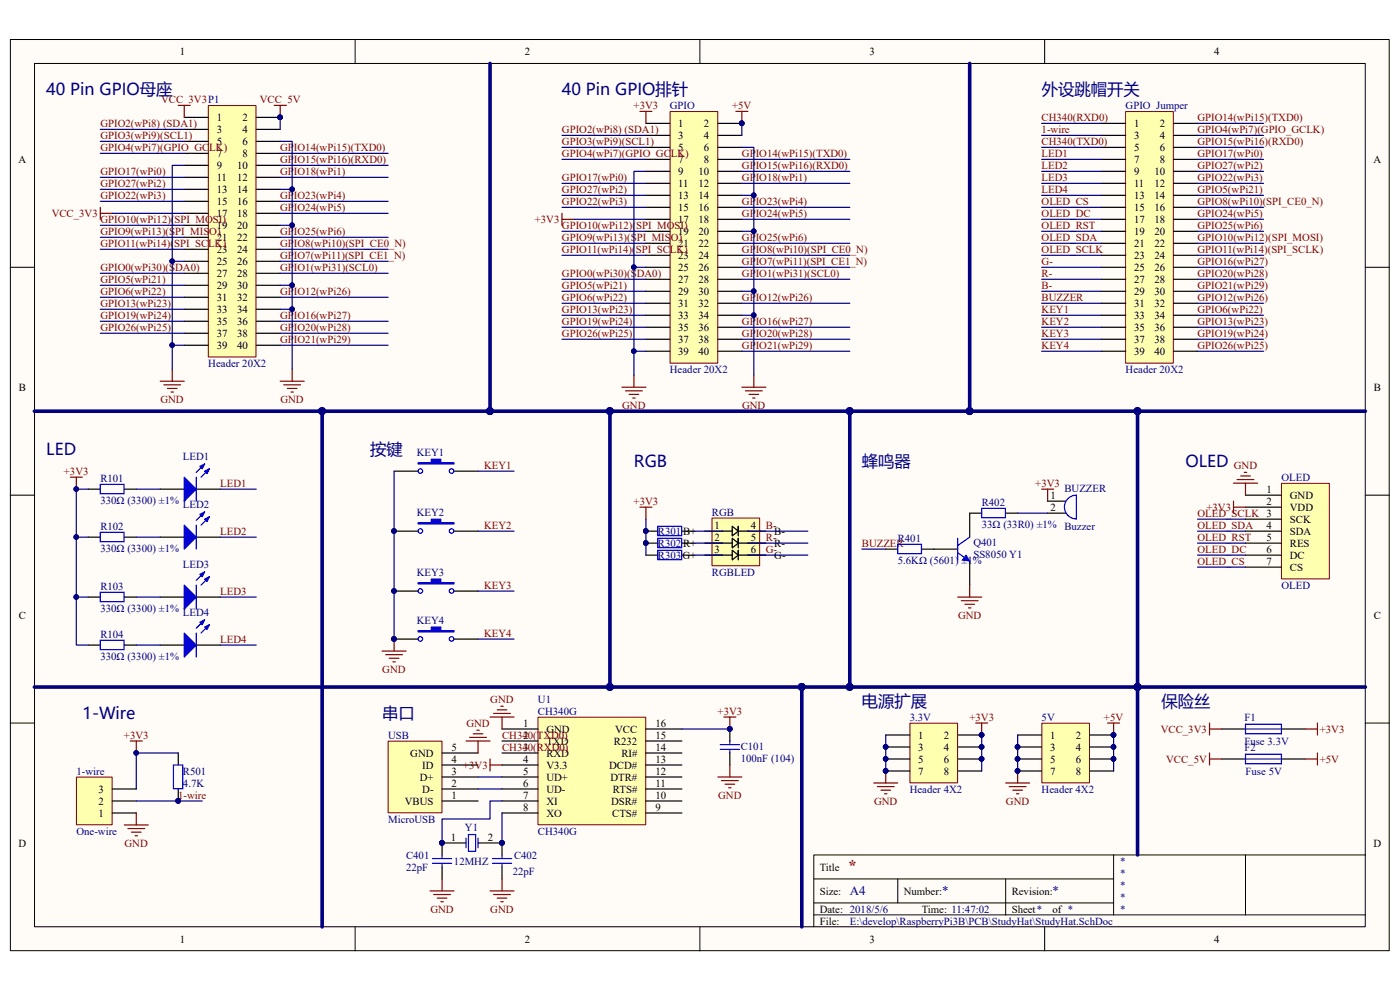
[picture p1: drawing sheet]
<svg xmlns="http://www.w3.org/2000/svg" width="297mm" height="210mm" viewBox="0 0 297 210" stroke-linecap="round" stroke-linejoin="round" font-family="sans-serif">
<path d="M2.2 8.4h292.5v193.3h-292.5z" fill="#fffcf8"/>
<path d="M2.2 8.4h292.5v193.3h-292.5z" fill="none" stroke="#000" stroke-width=".21"/>
<path d="M7.4 13.5h282.2v183.1h-282.2z" fill="#fffcf8"/>
<g fill="none" stroke="#000" stroke-width=".21">
<path d="M7.3 13.5h282.3v183.1h-282.3zM75.3 8.4v5.1M148.5 8.4v5.1M221.6 8.4v5.1M2.2 56.7h5.1M289.7 56.7h5.1M2.2 105h5.1M289.7 105h5.1M2.2 153.4h5.1M289.7 153.4h5.1M75.3 196.6v5.1M148.5 196.6v5.1"/>
<path d="M172.6 186.5h63.6M172.6 194.1h117.1M172.6 191.5h63.6M190.5 186.5v5M213.4 186.5v7.6M221.6 196.6v5.1M236.2 181.4v12.7M264.2 181.4h-91.6v15.2M289.7 181.4h-25.5v12.7"/>
</g>
<path d="M44.2 22.4h10.1v53.3h-10.1z" fill="#ffffb0"/>
<path d="M44.2 22.4h10.1v53.3h-10.1z" fill="none" stroke="#800000" stroke-width=".21"/>
<g fill="none" stroke="#000" stroke-width=".25">
<path d="M39.1 24.9h5.1M39.1 27.4h5.1M39.1 30h5.1M39.1 32.5h5.1M39.1 35.1h5.1M39.1 37.6h5.1M54.4 24.9h5M54.4 27.4h5M54.4 30h5M54.4 32.5h5M54.4 35.1h5M54.4 37.6h5"/>
<path d="M39.1 40.2h5.1M39.1 42.7h5.1M39.1 45.3h5.1M39.1 47.8h5.1M39.1 50.3h5.1M39.1 52.9h5.1M39.1 55.4h5.1M39.1 58h5.1M54.4 40.2h5M54.4 42.7h5M54.4 45.3h5M54.4 47.8h5"/>
<path d="M54.4 50.3h5M54.4 52.9h5M54.4 55.4h5M54.4 58h5M39.1 60.5h5.1M39.1 63.1h5.1M39.1 65.6h5.1M39.1 68.2h5.1M39.1 70.7h5.1M39.1 73.2h5.1M54.4 60.5h5M54.4 63.1h5"/>
<path d="M54.4 65.6h5M54.4 68.2h5M54.4 70.7h5M54.4 73.2h5M83.6 100h5.1M96.3 100h5.1M18.7 103.8h2.6M18.7 113.9h2.6M26.4 103.8h2.5M26.4 113.9h2.5M18.7 126.7h2.6M18.7 136.8h2.6"/>
<path d="M26.4 126.7h2.5M26.4 136.8h2.5"/>
</g>
<g fill="#000080" stroke="#000080" stroke-width=".21">
<circle cx="59.4" cy="24.9" r=".48"/>
<circle cx="16.2" cy="103.7" r=".48"/>
</g>
<path d="M37.8 22.4h2.6M39.1 22.4v2.5M58.2 22.4h2.5M59.4 22.4v2.5M62 78.3v2.6M59.4 80.9h5.1M60.2 81.6h3.6M61 82.4h2M61.7 83.2h.5M14.9 101.2h2.6M16.2 101.2v2.6" fill="none" stroke="#800000" stroke-width=".25"/>
<path d="M21.3 102.8h5v1.9h-5zM21.3 112.9h5v2h-5zM21.3 125.7h5v1.9h-5zM21.3 135.8h5v2h-5z" fill="none" stroke="#00f" stroke-width=".25"/>
<path d="M88.7 98.2h2.8v-.8h2v.8h2.8v.2h-7.6z" fill-rule="evenodd" fill="#00f"/>
<g fill="none" stroke="#00f" stroke-width=".25">
<path d="M88.7 98.2h2.8v-.8h2v.8h2.8v.2h-7.6z"/>
<circle cx="89.2" cy="99.9" r=".48"/>
<circle cx="95.8" cy="99.9" r=".48"/>
</g>
<path d="M83.6 112.7h5.1M96.3 112.7h5.1" fill="none" stroke="#000" stroke-width=".25"/>
<circle cx="83.6" cy="112.6" r=".48" fill="#000080" stroke="#000080" stroke-width=".21"/>
<path d="M88.7 110.9h2.8v-.8h2v.8h2.8v.2h-7.6z" fill-rule="evenodd" fill="#00f"/>
<g fill="none" stroke="#00f" stroke-width=".25">
<path d="M88.7 110.9h2.8v-.8h2v.8h2.8v.2h-7.6z"/>
<circle cx="89.2" cy="112.6" r=".48"/>
<circle cx="95.8" cy="112.6" r=".48"/>
</g>
<g fill="#000080" stroke="#000080" stroke-width=".21">
<circle cx="83.6" cy="112.6" r=".48"/>
<circle cx="83.6" cy="125.4" r=".48"/>
</g>
<path d="M83.6 125.4h5.1M96.3 125.4h5.1" fill="none" stroke="#000" stroke-width=".25"/>
<path d="M88.7 123.6h2.8v-.8h2v.8h2.8v.3h-7.6z" fill-rule="evenodd" fill="#00f"/>
<g fill="none" stroke="#00f" stroke-width=".25">
<path d="M88.7 123.6h2.8v-.8h2v.8h2.8v.3h-7.6z"/>
<circle cx="89.2" cy="125.4" r=".48"/>
<circle cx="95.8" cy="125.4" r=".48"/>
</g>
<g fill="#000080" stroke="#000080" stroke-width=".21">
<circle cx="83.6" cy="125.4" r=".48"/>
<circle cx="83.6" cy="135.5" r=".48"/>
</g>
<path d="M83.6 135.6h5.1M96.3 135.6h5.1" fill="none" stroke="#000" stroke-width=".25"/>
<path d="M88.7 133.8h2.8v-.8h2v.8h2.8v.2h-7.6z" fill-rule="evenodd" fill="#00f"/>
<g fill="none" stroke="#00f" stroke-width=".25">
<path d="M88.7 133.8h2.8v-.8h2v.8h2.8v.2h-7.6z"/>
<circle cx="89.2" cy="135.5" r=".48"/>
<circle cx="95.8" cy="135.5" r=".48"/>
</g>
<circle cx="83.6" cy="135.5" r=".48" fill="#000080" stroke="#000080" stroke-width=".21"/>
<path d="M261.7 102.5h5.1M262.5 101.7h3.5M263.2 101h2.1M264 100.2h.5M264.2 102.5v2.5M81.1 138.1h5.1M81.8 138.9h3.6M82.6 139.6h2M83.6 135.6v2.5M83.4 140.4h.5" fill="none" stroke="#800000" stroke-width=".25"/>
<path d="M271.9 102.6h10.1v20.2h-10.1z" fill="#ffffb0"/>
<path d="M271.9 102.5h10.1v20.3h-10.1z" fill="none" stroke="#800000" stroke-width=".21"/>
<g fill="none" stroke="#000" stroke-width=".25">
<path d="M137 112.7h2.6M137 115.2h2.6M137 117.8h2.6M144.7 112.7h2.5M144.7 115.2h2.5M144.7 117.8h2.5M264.2 105h7.7M264.2 107.6h7.7M264.2 110.1h7.7M264.2 112.7h7.7M264.2 115.2h7.7M264.2 117.8h7.7"/>
<path d="M264.2 120.3h7.7"/>
</g>
<path d="M261.7 106.3v2.6M261.7 107.6h2.5" fill="none" stroke="#800000" stroke-width=".25"/>
<g fill="#000080" stroke="#000080" stroke-width=".21">
<circle cx="137" cy="112.6" r=".48"/>
<circle cx="137" cy="115.2" r=".48"/>
</g>
<path d="M139.6 111.7h5v1.9h-5zM139.6 114.2h5v2h-5zM139.6 116.7h5v2h-5z" fill="none" stroke="#00f" stroke-width=".25"/>
<path d="M151.1 109.9h10.1v10.1h-10.1z" fill="#ffffb0"/>
<path d="M151 109.9h10.2v10.1h-10.2z" fill="none" stroke="#800000" stroke-width=".21"/>
<g fill="none" stroke="#000" stroke-width=".25">
<path d="M149.5 112.7h5.9v-1l1.2 1M149.5 115.2h5.9v-1l1.2 1M149.5 117.8h5.9v-1.1l1.2 1.1M155.4 112.7v1l1.2-1M155.4 115.2v1l1.2-1M155.4 117.8v1l1.2-1M156.6 112.7v-1v2M156.6 115.2v-1v2M156.6 117.8v-1.1v2.1M156.6 112.7h5.9M156.6 115.2h5.9M156.6 117.8h5.9"/>
<path d="M198.1 116.5h5.1M205.7 108.9v5M205.7 119v5.1"/>
</g>
<path d="M135.8 107.6h2.5M137 107.6v2.5" fill="none" stroke="#800000" stroke-width=".25"/>
<path d="M203.2 117.3l2.5 1.7M203.2 114.2v4.6M205.7 113.9l-2.5 1.8" fill="none" stroke="#00f" stroke-width=".25"/>
<path d="M205 117.8l.7 1.2-1.5-.2z" fill="#00f"/>
<path d="M205 117.8l.7 1.2-1.5-.2z" fill="none" stroke="#00f" stroke-width=".21"/>
<path d="M221 103.8h2.5M222.3 103.8v2.5M203.2 126.7h5.1M203.9 127.4h3.6M204.7 128.2h2M205.5 129h.5M205.7 124.1v2.6" fill="none" stroke="#800000" stroke-width=".25"/>
<path d="M114.2 152.2h22.8v22.8h-22.8z" fill="#ffffb0"/>
<path d="M114.1 152.1h22.9v22.9h-22.9z" fill="none" stroke="#800000" stroke-width=".21"/>
<g fill="none" stroke="#000" stroke-width=".25">
<path d="M106.5 154.7h7.6M106.5 157.2h7.6M106.5 159.7h7.6M137 154.7h7.7M137 157.2h7.7M137 159.7h7.7M106.5 162.3h7.6M106.5 164.8h7.6M106.5 167.4h7.6M106.5 169.9h7.6M106.5 172.5h7.6M137 162.3h7.7"/>
<path d="M137 164.8h7.7M137 167.4h7.7M137 169.9h7.7M137 172.5h7.7"/>
</g>
<path d="M82.4 157.3h11.4v15.1h-11.4z" fill="#ffffb0"/>
<path d="M82.3 157.2h11.5v15.2h-11.5z" fill="none" stroke="#800000" stroke-width=".21"/>
<path d="M93.8 159.7h7.6M259.1 154.7h5.1M271.9 154.7h5.1M93.8 162.3h7.6M93.8 164.8h7.6M93.8 167.4h7.6M93.8 169.9h7.6M98.9 178.8h-5.1v2.6M101.4 178.8h5.1v2.6M93.8 183.9v2.6M106.5 183.9v2.6" fill="none" stroke="#000" stroke-width=".25"/>
<g fill="none" stroke="#800000" stroke-width=".25">
<path d="M36.5 78.3v2.6M34 80.9h5.1M34.8 81.6h3.5M35.5 82.4h2.1M36.3 83.2h.5M98.9 157.2h5.1M99.6 156.4h3.6M100.4 155.7h2M101.2 154.9h.5M101.4 157.2v2.5M104 152.1h5M104.7 151.3h3.6"/>
<path d="M105.5 150.6h2M106.3 149.8h.5M106.5 152.1v2.6M153.6 152.1h2.5M154.8 152.1v2.6M207 153.4h2.5M208.3 153.4v2.5M235 153.4h2.5M236.2 153.4v2.5M185.4 166.1h5.1M186.1 166.9h3.6M186.9 167.6h2"/>
<path d="M187.7 168.4h.5M187.9 163.6v2.5M213.4 166.1h5M214.1 166.9h3.6M214.9 167.6h2M215.6 168.4h.6M215.9 163.6v2.5M91.2 189h5.1M92 189.8h3.6M92.8 190.5h2M93.5 191.3h.5M93.8 186.5v2.5"/>
<path d="M104 189h5M104.7 189.8h3.6M105.5 190.5h2M106.3 191.3h.5M106.5 186.5v2.5"/>
</g>
<g fill="#000080" stroke="#000080" stroke-width=".21">
<circle cx="154.8" cy="154.6" r=".48"/>
<circle cx="93.8" cy="178.8" r=".48"/>
<circle cx="106.5" cy="178.8" r=".48"/>
<circle cx="187.9" cy="163.5" r=".48"/>
<circle cx="215.9" cy="163.5" r=".48"/>
<circle cx="208.2" cy="155.9" r=".48"/>
<circle cx="236.2" cy="155.9" r=".48"/>
</g>
<g fill="none" stroke="#00f" stroke-width=".25">
<path d="M264.2 153.6h7.7v2.1h-7.7zM264.2 154.7h7.7M98.9 177.8v2M99.4 177h1.5v3.6h-1.5zM101.4 177.8v2M91.7 182.1h4.1M91.7 183.1h4.1M93.8 181.4v.7M93.8 183.1v.8M104.5 182.1h4M104.5 183.1h4M106.5 181.4v.7"/>
<path d="M106.5 183.1v.8"/>
</g>
<path d="M142.2 23.7h10.1v53.3h-10.1z" fill="#ffffb0"/>
<path d="M142.2 23.7h10.1v53.3h-10.1z" fill="none" stroke="#800000" stroke-width=".21"/>
<g fill="none" stroke="#000" stroke-width=".25">
<path d="M137 26.2h5.1M137 28.7h5.1M137 31.3h5.1M137 33.8h5.1M137 36.4h5.1M137 38.9h5.1M152.3 26.2h5.1M152.3 28.7h5.1M152.3 31.3h5.1M152.3 33.8h5.1M152.3 36.4h5.1M152.3 38.9h5.1"/>
<path d="M137 41.4h5.1M137 44h5.1M137 46.5h5.1M137 49.1h5.1M137 51.6h5.1M137 54.2h5.1M137 56.7h5.1M137 59.2h5.1M152.3 41.4h5.1M152.3 44h5.1M152.3 46.5h5.1M152.3 49.1h5.1"/>
<path d="M152.3 51.6h5.1M152.3 54.2h5.1M152.3 56.7h5.1M152.3 59.2h5.1M137 61.8h5.1M137 64.3h5.1M137 66.9h5.1M137 69.4h5.1M137 72h5.1M137 74.5h5.1M152.3 61.8h5.1M152.3 64.3h5.1"/>
<path d="M152.3 66.9h5.1M152.3 69.4h5.1M152.3 72h5.1M152.3 74.5h5.1M259.1 161h5.1M271.9 161h5.1"/>
</g>
<circle cx="157.4" cy="26.1" r=".48" fill="#000080" stroke="#000080" stroke-width=".21"/>
<g fill="none" stroke="#800000" stroke-width=".25">
<path d="M135.8 23.6h2.5M137 23.6v2.6M156.1 23.6h2.6M157.4 23.6v2.6M21.3 44v2.5M21.3 45.3h2.5M119.2 45.3v2.5M119.2 46.5h2.6M134.5 79.6v2.5M159.9 79.6v2.5M131.9 82.1h5.1M132.7 82.9h3.6"/>
<path d="M133.5 83.7h2M134.2 84.4h.5M157.4 82.1h5.1M158.1 82.9h3.6M158.9 83.7h2M159.7 84.4h.5M256.6 153.4v2.5M256.6 159.7v2.6M256.6 154.7h2.5M277 154.7h2.5M279.5 153.4v2.5M279.5 159.7v2.6"/>
<path d="M256.6 161h2.5M277 161h2.5"/>
</g>
<path d="M264.2 160h7.7v2h-7.7zM264.2 161h7.7" fill="none" stroke="#00f" stroke-width=".25"/>
<path d="M16.3 164.9h7.5v10.1h-7.5z" fill="#ffffb0"/>
<path d="M16.2 164.8h7.6v10.2h-7.6z" fill="none" stroke="#800000" stroke-width=".21"/>
<path d="M34 103.8h5.1M41.6 103.8h5.1M23.8 172.5h5.1M23.8 169.9h5.1M23.8 167.4h5.1" fill="none" stroke="#000" stroke-width=".25"/>
<path d="M27.6 157.2h2.6M28.9 157.2v2.5M26.4 175h5.1M27.1 175.8h3.6M27.9 176.5h2M28.7 177.3h.5M28.9 172.5v2.5" fill="none" stroke="#800000" stroke-width=".25"/>
<circle cx="28.9" cy="159.7" r=".48" fill="#000080" stroke="#000080" stroke-width=".21"/>
<path d="M39.1 101.2l2.5 2.6-2.5 2.5z" fill="#00f"/>
<path d="M43.4 98.4l-1.8 1.8M44.4 99.4l-1.7 1.8M39.1 101.2l2.5 2.6-2.5 2.5z" fill="none" stroke="#00f" stroke-width=".25"/>
<path d="M43.4 100l1-.6-.5 1.1z" fill="#00f"/>
<path d="M43.4 100l1-.6-.5 1.1z" fill="none" stroke="#00f" stroke-width=".25"/>
<path d="M42.4 98.9l1-.5-.5 1z" fill="#00f"/>
<path d="M42.4 98.9l1-.5-.5 1zM41.6 101.2v5.1" fill="none" stroke="#00f" stroke-width=".25"/>
<path d="M34 113.9h5.1M41.6 113.9h5.1" fill="none" stroke="#000" stroke-width=".25"/>
<path d="M39.1 111.4l2.5 2.5-2.5 2.6z" fill="#00f"/>
<path d="M39.1 111.4l2.5 2.5-2.5 2.6zM43.4 108.6l-1.8 1.8M44.4 109.6l-1.7 1.8" fill="none" stroke="#00f" stroke-width=".25"/>
<path d="M43.4 110.1l1-.5-.5 1z" fill="#00f"/>
<path d="M43.4 110.1l1-.5-.5 1z" fill="none" stroke="#00f" stroke-width=".25"/>
<path d="M42.4 109.1l1-.5-.5 1z" fill="#00f"/>
<path d="M41.6 111.4v5.1M42.4 109.1l1-.5-.5 1z" fill="none" stroke="#00f" stroke-width=".25"/>
<path d="M34 126.7h5.1M41.6 126.7h5.1" fill="none" stroke="#000" stroke-width=".25"/>
<path d="M39.1 124.1l2.5 2.6-2.5 2.5z" fill="#00f"/>
<path d="M39.1 124.1l2.5 2.6-2.5 2.5zM43.4 121.3l-1.8 1.8M44.4 122.3l-1.7 1.8" fill="none" stroke="#00f" stroke-width=".25"/>
<path d="M43.4 122.9l1-.6-.5 1.1z" fill="#00f"/>
<path d="M43.4 122.9l1-.6-.5 1.1z" fill="none" stroke="#00f" stroke-width=".25"/>
<path d="M42.4 121.8l1-.5-.5 1z" fill="#00f"/>
<path d="M41.6 124.1v5.1M42.4 121.8l1-.5-.5 1z" fill="none" stroke="#00f" stroke-width=".25"/>
<path d="M34 136.8h5.1M41.6 136.8h5.1" fill="none" stroke="#000" stroke-width=".25"/>
<path d="M39.1 134.3l2.5 2.5-2.5 2.6z" fill="#00f"/>
<path d="M39.1 134.3l2.5 2.5-2.5 2.6zM43.4 131.5l-1.8 1.8M44.4 132.5l-1.7 1.8" fill="none" stroke="#00f" stroke-width=".25"/>
<path d="M43.4 133l1-.5-.5 1z" fill="#00f"/>
<path d="M43.4 133l1-.5-.5 1z" fill="none" stroke="#00f" stroke-width=".25"/>
<path d="M42.4 132l1-.5-.5 1z" fill="#00f"/>
<path d="M41.6 134.3v5.1M42.4 132l1-.5-.5 1z" fill="none" stroke="#00f" stroke-width=".25"/>
<path d="M193.1 153.5h10.1v12.6h-10.1z" fill="#ffffb0"/>
<path d="M193 153.4h10.2v12.7h-10.2z" fill="none" stroke="#800000" stroke-width=".21"/>
<path d="M187.9 155.9h5.1M187.9 158.5h5.1M203.2 155.9h5.1M203.2 158.5h5.1M187.9 161h5.1M187.9 163.6h5.1M203.2 161h5.1M203.2 163.6h5.1" fill="none" stroke="#000" stroke-width=".25"/>
<g fill="#000080" stroke="#000080" stroke-width=".21">
<circle cx="208.2" cy="155.9" r=".48"/>
<circle cx="187.9" cy="158.4" r=".48"/>
<circle cx="208.2" cy="158.4" r=".48"/>
<circle cx="187.9" cy="161" r=".48"/>
<circle cx="208.2" cy="161" r=".48"/>
<circle cx="187.9" cy="163.5" r=".48"/>
</g>
<path d="M221.1 153.5h10v12.6h-10z" fill="#ffffb0"/>
<path d="M221 153.4h10.1v12.7h-10.1z" fill="none" stroke="#800000" stroke-width=".21"/>
<path d="M222.3 106.3h3.8M222.3 108.9h3.8M215.9 155.9h5.1M215.9 158.5h5.1M231.2 155.9h5M231.2 158.5h5M215.9 161h5.1M215.9 163.6h5.1M231.2 161h5M231.2 163.6h5" fill="none" stroke="#000" stroke-width=".25"/>
<g fill="#000080" stroke="#000080" stroke-width=".21">
<circle cx="236.2" cy="155.9" r=".48"/>
<circle cx="215.9" cy="158.4" r=".48"/>
<circle cx="236.2" cy="158.4" r=".48"/>
<circle cx="215.9" cy="161" r=".48"/>
<circle cx="236.2" cy="161" r=".48"/>
<circle cx="215.9" cy="163.5" r=".48"/>
</g>
<path d="M228.3 105a2.52 2.52 0 0 0-2.5 2.6 2.52 2.52 0 0 0 2.5 2.5M228.4 105v5.1" fill="none" stroke="#00f" stroke-width=".25"/>
<path d="M238.8 23.7h10.1v53.3h-10.1z" fill="#ffffb0"/>
<path d="M238.8 23.7h10.1v53.3h-10.1z" fill="none" stroke="#800000" stroke-width=".21"/>
<g fill="none" stroke="#000" stroke-width=".25">
<path d="M233.7 26.2h5.1M233.7 28.7h5.1M233.7 31.3h5.1M233.7 33.8h5.1M233.7 36.4h5.1M233.7 38.9h5.1M249 26.2h5.1M249 28.7h5.1M249 31.3h5.1M249 33.8h5.1M249 36.4h5.1M249 38.9h5.1"/>
<path d="M233.7 41.4h5.1M233.7 44h5.1M233.7 46.5h5.1M233.7 49.1h5.1M233.7 51.6h5.1M233.7 54.2h5.1M233.7 56.7h5.1M233.7 59.2h5.1M249 41.4h5.1M249 44h5.1M249 46.5h5.1M249 49.1h5.1"/>
<path d="M249 51.6h5.1M249 54.2h5.1M249 56.7h5.1M249 59.2h5.1M233.7 61.8h5.1M233.7 64.3h5.1M233.7 66.9h5.1M233.7 69.4h5.1M233.7 72h5.1M233.7 74.5h5.1M249 61.8h5.1M249 64.3h5.1"/>
<path d="M249 66.9h5.1M249 69.4h5.1M249 72h5.1M249 74.5h5.1M187.9 116.5h2.6M195.5 116.5h2.6M205.7 108.9h2.6M213.4 108.9h2.5M37.8 159.7v2.6M154.8 154.7v2.5M154.8 159.7v2.6M37.8 167.4v2.5"/>
</g>
<path d="M190.5 115.5h5v2h-5zM208.3 107.8h5v2h-5zM152.8 158h4.1M152.8 159h4.1M154.8 157.2v.8M154.8 159v.7M36.8 162.3h2v5h-2z" fill="none" stroke="#00f" stroke-width=".25"/>
<g fill="#000080" stroke="#000080" stroke-width=".21">
<circle cx="154.8" cy="154.6" r=".48"/>
<circle cx="59.4" cy="24.9" r=".48"/>
<circle cx="62" cy="40.1" r=".48"/>
<circle cx="62" cy="47.8" r=".48"/>
<circle cx="62" cy="60.5" r=".48"/>
<circle cx="62" cy="65.6" r=".48"/>
<circle cx="36.5" cy="55.4" r=".48"/>
<circle cx="36.5" cy="73.2" r=".48"/>
<circle cx="16.2" cy="113.9" r=".48"/>
<circle cx="16.2" cy="126.6" r=".48"/>
<circle cx="16.2" cy="103.7" r=".48"/>
<circle cx="83.6" cy="135.5" r=".48"/>
<circle cx="83.6" cy="125.4" r=".48"/>
<circle cx="83.6" cy="112.6" r=".48"/>
<circle cx="106.5" cy="178.8" r=".48"/>
<circle cx="93.8" cy="178.8" r=".48"/>
<circle cx="187.9" cy="158.4" r=".48"/>
<circle cx="187.9" cy="161" r=".48"/>
<circle cx="187.9" cy="163.5" r=".48"/>
<circle cx="215.9" cy="158.4" r=".48"/>
<circle cx="215.9" cy="161" r=".48"/>
<circle cx="215.9" cy="163.5" r=".48"/>
<circle cx="157.4" cy="26.1" r=".48"/>
<circle cx="159.9" cy="41.4" r=".48"/>
<circle cx="159.9" cy="49" r=".48"/>
<circle cx="159.9" cy="61.8" r=".48"/>
<circle cx="159.9" cy="66.9" r=".48"/>
<circle cx="134.5" cy="56.7" r=".48"/>
<circle cx="134.5" cy="74.5" r=".48"/>
<circle cx="137" cy="112.6" r=".48"/>
<circle cx="137" cy="115.2" r=".48"/>
<circle cx="208.2" cy="155.9" r=".48"/>
<circle cx="208.2" cy="158.4" r=".48"/>
<circle cx="208.2" cy="161" r=".48"/>
<circle cx="236.2" cy="155.9" r=".48"/>
<circle cx="236.2" cy="158.4" r=".48"/>
<circle cx="236.2" cy="161" r=".48"/>
<circle cx="68.3" cy="87.2" r=".74"/>
<circle cx="103.9" cy="87.2" r=".74"/>
<circle cx="129.4" cy="87.2" r=".74"/>
<circle cx="180.3" cy="87.2" r=".74"/>
<circle cx="205.7" cy="87.2" r=".74"/>
<circle cx="241.3" cy="87.2" r=".74"/>
<circle cx="129.4" cy="145.7" r=".74"/>
<circle cx="170.1" cy="145.7" r=".74"/>
<circle cx="180.3" cy="145.7" r=".74"/>
<circle cx="241.3" cy="145.7" r=".74"/>
<circle cx="37.8" cy="169.9" r=".48"/>
<circle cx="28.9" cy="159.7" r=".48"/>
</g>
<path d="M104 161v2.6M104 162.3h2.5M152.3 164.8h5.1M153.1 165.6h3.5M153.8 166.4h2.1M154.6 167.1h.5M154.8 162.3v2.5" fill="none" stroke="#800000" stroke-width=".25"/>
<g fill="none" stroke="#000080" stroke-width=".25">
<path d="M21.3 27.4h17.8M21.3 30h17.8M21.3 32.5h17.8M21.3 37.6h17.8M39.1 35.1h-2.6v20.3h2.6M59.4 30h2.6v10.2h-2.6M59.4 24.9v2.5M59.4 32.5h22.9M59.4 37.6h22.9M59.4 35.1h22.9M119.2 28.7h17.8M119.2 31.3h17.8"/>
<path d="M119.2 33.8h17.8M119.2 38.9h17.8M137 36.4h-2.5v20.3h2.5M157.4 31.3h2.5v10.1h-2.5M157.4 26.2v2.5M157.4 33.8h22.9M157.4 38.9h22.9M157.4 36.4h22.9M221 28.7h12.7M221 31.3h12.7M221 33.8h12.7M221 38.9h12.7"/>
<path d="M221 36.4h12.7M221 26.2h12.7M254.1 28.7h13.9M254.1 31.3h13.9M254.1 33.8h13.9M254.1 38.9h13.9M254.1 36.4h13.9M254.1 26.2h13.9M21.3 40.2h17.8M21.3 42.7h17.8M21.3 47.8h17.8M21.3 50.3h17.8"/>
<path d="M21.3 52.9h17.8M21.3 58h17.8M23.8 45.3h15.3M36.5 55.4v22.9M59.4 42.7h22.9M59.4 50.3h22.9M59.4 52.9h22.9M59.4 58h22.9M59.4 55.4h22.9M59.4 45.3h22.9M62 40.2v7.6h-2.6M62 47.8v12.7h-2.6"/>
<path d="M119.2 41.4h17.8M119.2 44h17.8M119.2 49.1h17.8M119.2 51.6h17.8M119.2 54.2h17.8M119.2 59.2h17.8M121.8 46.5h15.2M134.5 56.7v22.9M157.4 44h22.9M157.4 51.6h22.9M157.4 54.2h22.9M157.4 59.2h22.9"/>
<path d="M157.4 56.7h22.9M157.4 46.5h22.9M159.9 41.4v7.7h-2.5M159.9 49.1v12.7h-2.5M221 41.4h12.7M221 44h12.7M221 49.1h12.7M221 51.6h12.7M221 54.2h12.7M221 59.2h12.7M221 56.7h12.7M221 46.5h12.7"/>
<path d="M254.1 41.4h13.9M254.1 44h13.9M254.1 49.1h13.9M254.1 51.6h13.9M254.1 54.2h13.9M254.1 59.2h13.9M254.1 56.7h13.9M254.1 46.5h13.9M21.3 60.5h17.8M21.3 63.1h17.8M21.3 65.6h17.8M21.3 68.2h17.8"/>
<path d="M21.3 70.7h17.8M36.5 73.2h2.6M59.4 63.1h22.9M59.4 68.2h22.9M59.4 70.7h22.9M59.4 73.2h22.9M62 60.5v5.1h-2.6M62 65.6v12.7M119.2 61.8h17.8M119.2 64.3h17.8M119.2 66.9h17.8M119.2 69.4h17.8"/>
<path d="M119.2 72h17.8M134.5 74.5h2.5M157.4 64.3h22.9M157.4 69.4h22.9M157.4 72h22.9M157.4 74.5h22.9M159.9 61.8v5.1h-2.5M159.9 66.9v12.7M221 61.8h12.7M221 64.3h12.7M221 66.9h12.7M221 69.4h12.7"/>
<path d="M221 72h12.7M221 74.5h12.7M254.1 61.8h13.9M254.1 64.3h13.9M254.1 66.9h13.9M254.1 69.4h13.9M254.1 72h13.9M254.1 74.5h13.9M83.6 100v35.6M101.4 100h7.6M16.2 113.9h2.5M18.7 103.8h-2.5v33h2.5"/>
<path d="M28.9 103.8h5.1M28.9 113.9h5.1M46.7 103.8h7.7M46.7 113.9h7.7M101.4 112.7h7.6M137 110.1v7.7M147.2 112.7h6.1M147.2 115.2h6.1M147.2 117.8h6.1M158.7 112.7h12.7M158.7 115.2h12.7M158.7 117.8h12.7"/>
<path d="M182.8 116.5h5.1M215.9 108.9h6.4M254.1 112.7h10.1M254.1 110.1h10.1M254.1 115.2h10.1M254.1 117.8h10.1M16.2 126.7h2.5M28.9 126.7h5.1M28.9 136.8h5.1M46.7 126.7h7.7M46.7 136.8h7.7M101.4 125.4h7.6"/>
<path d="M101.4 135.6h7.6M254.1 120.3h10.1M37.8 159.7h-8.9v7.7M144.7 154.7h10.1M187.9 155.9v7.7M208.3 155.9v7.7M215.9 155.9v7.7M236.2 155.9v7.7M28.9 169.9h14M101.4 164.8h5.1M101.4 167.4h5.1M106.5 169.9h-2.5v3.8h-10.2v5.1"/>
<path d="M106.5 172.5v6.3"/>
</g>
<path d="M104 13.5v73.7M205.7 13.5v73.7M7.3 87.2h282.4M68.3 87.2v109.4M129.4 87.2v58.5M180.3 87.2v58.5M241.3 87.2v94.2M7.3 145.7h282.4M170.1 145.7v50.9" fill="none" stroke="#000080" stroke-width=".76"/>
<g font-size="3.5" fill="#000080">
<text x="9.8" y="20.2">40 Pin GPIO母座</text>
<text x="119.2" y="20.2">40 Pin GPIO排针</text>
<text x="221" y="20.2">外设跳帽开关</text>
<text x="9.8" y="96.5">LED</text>
<text x="78.5" y="96.5">按键</text>
<text x="134.5" y="99.1">RGB</text>
<text x="182.8" y="99.1">蜂鸣器</text>
<text x="251.5" y="99.1">OLED</text>
<text x="182.8" y="149.9">电源扩展</text>
<text x="246.4" y="149.9">保险丝</text>
<text x="17.5" y="152.5">1-Wire</text>
<text x="81.1" y="152.5">串口</text>
</g>
<text font-size="3.4" fill="#800000" x="179.8" y="184.7">*</text>
<g font-size="2.8" fill="#000080">
<text x="180.3" y="189.9">A4</text>
<text x="199.9" y="189.9">*</text>
<text x="223.3" y="189.9">*</text>
</g>
<g font-size="2.3">
<text x="38.2" y="11.7">1</text>
<text x="111.3" y="11.7">2</text>
<text x="184.5" y="11.7">3</text>
<text x="257.6" y="11.7">4</text>
<text x="46" y="25.7">1</text>
<text x="46" y="28.2">3</text>
<text x="51.4" y="25.7">2</text>
<text x="51.4" y="28.2">4</text>
<text x="143.9" y="27">1</text>
<text x="143.9" y="29.5">3</text>
<text x="149.4" y="27">2</text>
<text x="149.4" y="29.5">4</text>
<text x="240.6" y="27">1</text>
<text x="240.6" y="29.5">3</text>
<text x="246" y="27">2</text>
<text x="246" y="29.5">4</text>
<text x="3.9" y="34.6">A</text>
<text x="46" y="30.8">5</text>
<text x="46" y="33.3">7</text>
<text x="46" y="35.9">9</text>
<text x="50.3" y="35.9">10</text>
<text x="51.4" y="30.8">6</text>
<text x="51.4" y="33.3">8</text>
<text x="143.9" y="32">5</text>
<text x="143.9" y="34.6">7</text>
<text x="149.4" y="32">6</text>
<text x="149.4" y="34.6">8</text>
<text x="240.6" y="32">5</text>
<text x="240.6" y="34.6">7</text>
<text x="246" y="32">6</text>
<text x="246" y="34.6">8</text>
<text x="291.4" y="34.6">A</text>
<text x="46" y="38.4">11</text>
<text x="46" y="40.9">13</text>
<text x="50.3" y="38.4">12</text>
<text x="50.3" y="40.9">14</text>
<text x="143.9" y="37.1">9</text>
<text x="143.9" y="39.7">11</text>
<text x="148.2" y="37.1">10</text>
<text x="148.2" y="39.7">12</text>
<text x="240.6" y="37.1">9</text>
<text x="240.6" y="39.7">11</text>
<text x="244.9" y="37.1">10</text>
<text x="244.9" y="39.7">12</text>
<text x="46" y="43.5">15</text>
<text x="46" y="46">17</text>
<text x="50.3" y="43.5">16</text>
<text x="50.3" y="46">18</text>
<text x="143.9" y="42.2">13</text>
<text x="143.9" y="44.7">15</text>
<text x="143.9" y="47.3">17</text>
<text x="148.2" y="42.2">14</text>
<text x="148.2" y="44.7">16</text>
<text x="148.2" y="47.3">18</text>
<text x="240.6" y="42.2">13</text>
<text x="240.6" y="44.7">15</text>
<text x="240.6" y="47.3">17</text>
<text x="244.9" y="42.2">14</text>
<text x="244.9" y="44.7">16</text>
<text x="244.9" y="47.3">18</text>
<text x="46" y="48.6">19</text>
<text x="46" y="51.1">21</text>
<text x="46" y="53.7">23</text>
<text x="50.3" y="48.6">20</text>
<text x="50.3" y="51.1">22</text>
<text x="50.3" y="53.7">24</text>
<text x="143.9" y="49.8">19</text>
<text x="143.9" y="52.4">21</text>
<text x="148.2" y="49.8">20</text>
<text x="148.2" y="52.4">22</text>
<text x="240.6" y="49.8">19</text>
<text x="240.6" y="52.4">21</text>
<text x="244.9" y="49.8">20</text>
<text x="244.9" y="52.4">22</text>
<text x="46" y="56.2">25</text>
<text x="46" y="58.8">27</text>
<text x="50.3" y="56.2">26</text>
<text x="50.3" y="58.8">28</text>
<text x="143.9" y="54.9">23</text>
<text x="143.9" y="57.5">25</text>
<text x="148.2" y="54.9">24</text>
<text x="148.2" y="57.5">26</text>
<text x="240.6" y="54.9">23</text>
<text x="240.6" y="57.5">25</text>
<text x="244.9" y="54.9">24</text>
<text x="244.9" y="57.5">26</text>
<text x="46" y="61.3">29</text>
<text x="46" y="63.8">31</text>
<text x="50.3" y="61.3">30</text>
<text x="50.3" y="63.8">32</text>
<text x="143.9" y="60">27</text>
<text x="143.9" y="62.6">29</text>
<text x="143.9" y="65.1">31</text>
<text x="148.2" y="60">28</text>
<text x="148.2" y="62.6">30</text>
<text x="148.2" y="65.1">32</text>
<text x="240.6" y="60">27</text>
<text x="240.6" y="62.6">29</text>
<text x="240.6" y="65.1">31</text>
<text x="244.9" y="60">28</text>
<text x="244.9" y="62.6">30</text>
<text x="244.9" y="65.1">32</text>
<text x="46" y="66.4">33</text>
<text x="46" y="68.9">35</text>
<text x="46" y="71.5">37</text>
<text x="50.3" y="66.4">34</text>
<text x="50.3" y="68.9">36</text>
<text x="50.3" y="71.5">38</text>
<text x="143.9" y="67.6">33</text>
<text x="143.9" y="70.2">35</text>
<text x="148.2" y="67.6">34</text>
<text x="148.2" y="70.2">36</text>
<text x="240.6" y="67.6">33</text>
<text x="240.6" y="70.2">35</text>
<text x="244.9" y="67.6">34</text>
<text x="244.9" y="70.2">36</text>
<text x="46" y="74">39</text>
<text x="50.3" y="74">40</text>
<text x="143.9" y="72.7">37</text>
<text x="143.9" y="75.3">39</text>
<text x="148.2" y="72.7">38</text>
<text x="148.2" y="75.3">40</text>
<text x="240.6" y="72.7">37</text>
<text x="240.6" y="75.3">39</text>
<text x="244.9" y="72.7">38</text>
<text x="244.9" y="75.3">40</text>
<text x="4" y="82.9">B</text>
<text x="291.5" y="82.9">B</text>
<text x="222.9" y="105.8">1</text>
<text x="268.7" y="104.6">1</text>
<text x="268.7" y="107.1">2</text>
<text x="273.6" y="105.8">GND</text>
<text x="151.6" y="112.2">1</text>
<text x="159.3" y="112.2">4</text>
<text x="164.3" y="113.5">B-</text>
<text x="222.9" y="108.4">2</text>
<text x="268.7" y="112.2">4</text>
<text x="273.6" y="108.4">VDD</text>
<text x="273.6" y="110.9">SCK</text>
<text x="273.6" y="113.5">SDA</text>
<text x="151.6" y="114.7">2</text>
<text x="151.6" y="117.3">3</text>
<text x="159.3" y="114.7">5</text>
<text x="159.3" y="117.3">6</text>
<text x="164.3" y="116">R-</text>
<text x="164.3" y="118.5">G-</text>
<text x="268.7" y="114.7">5</text>
<text x="268.7" y="117.3">6</text>
<text x="268.7" y="119.8">7</text>
<text x="273.6" y="116">RES</text>
<text x="273.6" y="118.5">DC</text>
<text x="273.6" y="121.1">CS</text>
<text x="4" y="131.3">C</text>
<text x="291.5" y="131.3">C</text>
<text x="111" y="154.1">1</text>
<text x="115.9" y="155.4">GND</text>
<text x="130.5" y="155.4">VCC</text>
<text x="139.1" y="154.1">16</text>
<text x="87" y="160.5">GND</text>
<text x="95.8" y="159.3">5</text>
<text x="95.8" y="161.8">4</text>
<text x="111" y="156.7">2</text>
<text x="111" y="159.3">3</text>
<text x="111" y="161.8">4</text>
<text x="115.9" y="158">TXD</text>
<text x="115.9" y="160.5">RXD</text>
<text x="130.3" y="158">R232</text>
<text x="131.8" y="160.5">RI#</text>
<text x="139.1" y="156.7">15</text>
<text x="139.1" y="161.8">13</text>
<text x="139.1" y="159.3">14</text>
<text x="194.8" y="156.7">1</text>
<text x="194.8" y="159.3">3</text>
<text x="194.8" y="161.8">5</text>
<text x="200.2" y="156.7">2</text>
<text x="200.2" y="159.3">4</text>
<text x="200.2" y="161.8">6</text>
<text x="222.8" y="156.7">1</text>
<text x="222.8" y="159.3">3</text>
<text x="222.8" y="161.8">5</text>
<text x="228.2" y="156.7">2</text>
<text x="228.2" y="159.3">4</text>
<text x="228.2" y="161.8">6</text>
<text x="89.1" y="165.6">D+</text>
<text x="89.6" y="163.1">ID</text>
<text x="95.8" y="164.3">3</text>
<text x="95.8" y="166.9">2</text>
<text x="111" y="164.3">5</text>
<text x="111" y="166.9">6</text>
<text x="115.9" y="163.1">V3.3</text>
<text x="115.9" y="165.6">UD+</text>
<text x="129.2" y="163.1">DCD#</text>
<text x="129.5" y="165.6">DTR#</text>
<text x="139.1" y="166.9">11</text>
<text x="139.1" y="164.3">12</text>
<text x="194.8" y="164.3">7</text>
<text x="200.2" y="164.3">8</text>
<text x="222.8" y="164.3">7</text>
<text x="228.2" y="164.3">8</text>
<text x="20.9" y="173.2">1</text>
<text x="20.9" y="170.7">2</text>
<text x="20.9" y="168.1">3</text>
<text x="85.9" y="170.7">VBUS</text>
<text x="89.6" y="168.1">D-</text>
<text x="95.8" y="169.4">1</text>
<text x="111" y="169.4">7</text>
<text x="111" y="172">8</text>
<text x="115.9" y="168.1">UD-</text>
<text x="115.9" y="170.7">XI</text>
<text x="115.9" y="173.2">XO</text>
<text x="129.6" y="170.7">DSR#</text>
<text x="129.9" y="173.2">CTS#</text>
<text x="130" y="168.1">RTS#</text>
<text x="139.1" y="172">9</text>
<text x="139.1" y="169.4">10</text>
<text x="3.9" y="179.6">D</text>
<text x="95.7" y="178.3">1</text>
<text x="103.5" y="178.3">2</text>
<text x="291.4" y="179.6">D</text>
<text x="173.9" y="184.7">Title</text>
<text x="173.9" y="189.8">Size:</text>
<text x="191.7" y="189.8">Number:</text>
<text x="214.6" y="189.8">Revision:</text>
<text x="173.9" y="193.6">Date: 2018/5/6</text>
<text x="173.9" y="196.1">File:</text>
<text x="195.5" y="193.6">Time: 11:47:02</text>
<text x="214.6" y="193.6">Sheet*</text>
<text x="223.3" y="193.6">of *</text>
<text x="38.2" y="199.9">1</text>
<text x="111.3" y="199.9">2</text>
<text x="184.5" y="199.9">3</text>
<text x="257.6" y="199.9">4</text>
</g>
<g font-size="2.3" fill="#800000">
<text x="34.2" y="21.8">VCC_3V3P1</text>
<text x="55.1" y="21.8">VCC_5V</text>
<text x="134.4" y="23.1">+3V3</text>
<text x="155.3" y="23.1">+5V</text>
<text x="21.3" y="27">GPIO2(wPi8) (SDA1)</text>
<text x="21.3" y="29.5">GPIO3(wPi9)(SCL1)</text>
<text x="119.2" y="28.2">GPIO2(wPi8) (SDA1)</text>
<text x="221" y="28.2">1-wire</text>
<text x="221" y="25.7">CH340(RXD0)</text>
<text x="254" y="25.7">GPIO14(wPi15)(TXD0)</text>
<text x="254" y="28.2">GPIO4(wPi7)(GPIO_GCLK)</text>
<text x="21.3" y="32">GPIO4(wPi7)(GPIO_GCLK)</text>
<text x="59.4" y="34.6">GPIO15(wPi16)(RXD0)</text>
<text x="59.4" y="32">GPIO14(wPi15)(TXD0)</text>
<text x="119.2" y="30.8">GPIO3(wPi9)(SCL1)</text>
<text x="119.2" y="33.3">GPIO4(wPi7)(GPIO_GCLK)</text>
<text x="157.4" y="35.9">GPIO15(wPi16)(RXD0)</text>
<text x="157.4" y="33.3">GPIO14(wPi15)(TXD0)</text>
<text x="221" y="33.3">LED1</text>
<text x="221" y="35.9">LED2</text>
<text x="221" y="30.8">CH340(TXD0)</text>
<text x="254" y="33.3">GPIO17(wPi0)</text>
<text x="254" y="35.9">GPIO27(wPi2)</text>
<text x="254" y="30.8">GPIO15(wPi16)(RXD0)</text>
<text x="21.3" y="37.1">GPIO17(wPi0)</text>
<text x="21.3" y="39.7">GPIO27(wPi2)</text>
<text x="59.4" y="37.1">GPIO18(wPi1)</text>
<text x="119.2" y="38.4">GPIO17(wPi0)</text>
<text x="119.2" y="40.9">GPIO27(wPi2)</text>
<text x="157.4" y="38.4">GPIO18(wPi1)</text>
<text x="221" y="38.4">LED3</text>
<text x="221" y="40.9">LED4</text>
<text x="254" y="38.4">GPIO22(wPi3)</text>
<text x="254" y="40.9">GPIO5(wPi21)</text>
<text x="11" y="46">VCC_3V3</text>
<text x="21.3" y="42.2">GPIO22(wPi3)</text>
<text x="21.3" y="47.3">GPIO10(wPi12)(SPI_MOSI)</text>
<text x="59.4" y="42.2">GPIO23(wPi4)</text>
<text x="59.4" y="44.7">GPIO24(wPi5)</text>
<text x="113.5" y="47.3">+3V3</text>
<text x="119.2" y="43.5">GPIO22(wPi3)</text>
<text x="157.4" y="43.5">GPIO23(wPi4)</text>
<text x="157.4" y="46">GPIO24(wPi5)</text>
<text x="221" y="43.5">OLED_CS</text>
<text x="221" y="46">OLED_DC</text>
<text x="254" y="43.5">GPIO8(wPi10)(SPI_CE0_N)</text>
<text x="254" y="46">GPIO24(wPi5)</text>
<text x="21.3" y="49.8">GPIO9(wPi13)(SPI_MISO)</text>
<text x="21.3" y="52.4">GPIO11(wPi14)(SPI_SCLK)</text>
<text x="59.4" y="52.4">GPIO8(wPi10)(SPI_CE0_N)</text>
<text x="59.4" y="49.8">GPIO25(wPi6)</text>
<text x="119.2" y="48.6">GPIO10(wPi12)(SPI_MOSI)</text>
<text x="119.2" y="51.1">GPIO9(wPi13)(SPI_MISO)</text>
<text x="119.2" y="53.7">GPIO11(wPi14)(SPI_SCLK)</text>
<text x="157.4" y="53.7">GPIO8(wPi10)(SPI_CE0_N)</text>
<text x="157.4" y="51.1">GPIO25(wPi6)</text>
<text x="221" y="48.6">OLED_RST</text>
<text x="221" y="53.7">OLED_SCLK</text>
<text x="221" y="51.1">OLED_SDA</text>
<text x="254" y="53.7">GPIO11(wPi14)(SPI_SCLK)</text>
<text x="254" y="51.1">GPIO10(wPi12)(SPI_MOSI)</text>
<text x="254" y="48.6">GPIO25(wPi6)</text>
<text x="21.3" y="57.5">GPIO0(wPi30)(SDA0)</text>
<text x="59.4" y="54.9">GPIO7(wPi11)(SPI_CE1_N)</text>
<text x="59.4" y="57.5">GPIO1(wPi31)(SCL0)</text>
<text x="119.2" y="58.8">GPIO0(wPi30)(SDA0)</text>
<text x="157.4" y="56.2">GPIO7(wPi11)(SPI_CE1_N)</text>
<text x="157.4" y="58.8">GPIO1(wPi31)(SCL0)</text>
<text x="221" y="58.8">R-</text>
<text x="221" y="56.2">G-</text>
<text x="254" y="56.2">GPIO16(wPi27)</text>
<text x="254" y="58.8">GPIO20(wPi28)</text>
<text x="21.3" y="60">GPIO5(wPi21)</text>
<text x="21.3" y="62.6">GPIO6(wPi22)</text>
<text x="21.3" y="65.1">GPIO13(wPi23)</text>
<text x="59.4" y="62.6">GPIO12(wPi26)</text>
<text x="119.2" y="61.3">GPIO5(wPi21)</text>
<text x="119.2" y="63.8">GPIO6(wPi22)</text>
<text x="157.4" y="63.8">GPIO12(wPi26)</text>
<text x="221" y="63.8">BUZZER</text>
<text x="221" y="61.3">B-</text>
<text x="254" y="61.3">GPIO21(wPi29)</text>
<text x="254" y="63.8">GPIO12(wPi26)</text>
<text x="21.3" y="67.6">GPIO19(wPi24)</text>
<text x="21.3" y="70.2">GPIO26(wPi25)</text>
<text x="59.4" y="67.6">GPIO16(wPi27)</text>
<text x="59.4" y="70.2">GPIO20(wPi28)</text>
<text x="119.2" y="66.4">GPIO13(wPi23)</text>
<text x="119.2" y="68.9">GPIO19(wPi24)</text>
<text x="119.2" y="71.5">GPIO26(wPi25)</text>
<text x="157.4" y="68.9">GPIO16(wPi27)</text>
<text x="157.4" y="71.5">GPIO20(wPi28)</text>
<text x="221" y="66.4">KEY1</text>
<text x="221" y="68.9">KEY2</text>
<text x="221" y="71.5">KEY3</text>
<text x="254" y="66.4">GPIO6(wPi22)</text>
<text x="254" y="68.9">GPIO13(wPi23)</text>
<text x="254" y="71.5">GPIO19(wPi24)</text>
<text x="59.4" y="72.7">GPIO21(wPi29)</text>
<text x="157.4" y="74">GPIO21(wPi29)</text>
<text x="221" y="74">KEY4</text>
<text x="254" y="74">GPIO26(wPi25)</text>
<text x="34" y="85.5">GND</text>
<text x="59.5" y="85.5">GND</text>
<text x="132" y="86.7">GND</text>
<text x="157.4" y="86.7">GND</text>
<text x="13.5" y="100.7">+3V3</text>
<text x="102.7" y="99.4">KEY1</text>
<text x="261.7" y="99.4">GND</text>
<text x="46.7" y="103.3">LED1</text>
<text x="134.4" y="107.1">+3V3</text>
<text x="219.6" y="103.3">+3V3</text>
<text x="46.7" y="113.5">LED2</text>
<text x="102.7" y="112.2">KEY2</text>
<text x="162.5" y="112.2">B-</text>
<text x="254" y="109.6">OLED_SCLK 3</text>
<text x="254" y="112.2">OLED_SDA</text>
<text x="255.9" y="108.4">+3V3</text>
<text x="162.5" y="114.7">R-</text>
<text x="162.5" y="117.3">G-</text>
<text x="182.8" y="116">BUZZER</text>
<text x="254" y="119.8">OLED_CS</text>
<text x="254" y="114.7">OLED_RST</text>
<text x="254" y="117.3">OLED_DC</text>
<text x="102.7" y="124.9">KEY3</text>
<text x="46.7" y="126.2">LED3</text>
<text x="203.2" y="131.3">GND</text>
<text x="46.7" y="136.4">LED4</text>
<text x="102.7" y="135.1">KEY4</text>
<text x="81.1" y="142.7">GND</text>
<text x="104" y="149.1">GND</text>
<text x="98.9" y="154.1">GND</text>
<text x="152.2" y="151.6">+3V3</text>
<text x="205.7" y="152.9">+3V3</text>
<text x="234.2" y="152.9">+5V</text>
<text x="246.3" y="155.4">VCC_3V3</text>
<text x="280" y="155.4">+3V3</text>
<text x="26.3" y="156.7">+3V3</text>
<text x="106.5" y="156.7">CH340(TXD0)</text>
<text x="106.5" y="159.3">CH340(RXD0)</text>
<text x="247.4" y="161.8">VCC_5V</text>
<text x="280" y="161.8">+5V</text>
<text x="98.2" y="163.1">+3V3</text>
<text x="37.8" y="169.4">1-wire</text>
<text x="152.4" y="169.4">GND</text>
<text x="185.4" y="170.7">GND</text>
<text x="213.4" y="170.7">GND</text>
<text x="26.4" y="179.6">GND</text>
<text x="91.3" y="193.6">GND</text>
<text x="104" y="193.6">GND</text>
</g>
<g font-size="2.3" fill="#000080">
<text x="142.1" y="23.1">GPIO</text>
<text x="238.8" y="23.1">GPIO_Jumper</text>
<text x="44.2" y="77.9">Header 20X2</text>
<text x="142.1" y="79.1">Header 20X2</text>
<text x="238.8" y="79.1">Header 20X2</text>
<text x="38.8" y="97.7">LED1</text>
<text x="88.4" y="96.6">KEY1</text>
<text x="271.9" y="102">OLED</text>
<text x="21.3" y="102.2">R101</text>
<text x="21.3" y="106.8">330Ω (3300) ±1%</text>
<text x="38.8" y="107.9">LED2</text>
<text x="208.3" y="107.4">R402</text>
<text x="225.8" y="104.3">BUZZER</text>
<text x="21.3" y="112.4">R102</text>
<text x="88.4" y="109.4">KEY2</text>
<text x="139.6" y="113.5">R301B+</text>
<text x="151" y="109.4">RGB</text>
<text x="208.3" y="111.9">33Ω (33R0) ±1% Buzzer</text>
<text x="21.3" y="117">330Ω (3300) ±1%</text>
<text x="139.6" y="116">R302R+</text>
<text x="139.6" y="118.5">R303G+</text>
<text x="190.5" y="115">R401</text>
<text x="190.5" y="119.5">5.6KΩ (5601) ±1%</text>
<text x="206.5" y="115.7">Q401</text>
<text x="206.5" y="118.3">SS8050 Y1</text>
<text x="21.3" y="125.1">R103</text>
<text x="38.8" y="120.6">LED3</text>
<text x="88.4" y="122.1">KEY3</text>
<text x="151" y="122.1">RGBLED</text>
<text x="271.9" y="124.9">OLED</text>
<text x="21.3" y="129.8">330Ω (3300) ±1%</text>
<text x="38.8" y="130.8">LED4</text>
<text x="21.3" y="135.3">R104</text>
<text x="88.4" y="132.3">KEY4</text>
<text x="21.3" y="139.9">330Ω (3300) ±1%</text>
<text x="114.1" y="149.1">U1</text>
<text x="114.1" y="151.6">CH340G</text>
<text x="193" y="152.9">3.3V</text>
<text x="221" y="152.9">5V</text>
<text x="264" y="152.9">F1</text>
<text x="82.3" y="156.7">USB</text>
<text x="157.1" y="159">C101</text>
<text x="157.1" y="161.5">100nF (104)</text>
<text x="264" y="158">Fuse 3.3V</text>
<text x="264" y="159.3">F2</text>
<text x="16.2" y="164.3">1-wire</text>
<text x="38.8" y="164.3">R501</text>
<text x="38.8" y="166.9">4.7K</text>
<text x="264.2" y="164.3">Fuse 5V</text>
<text x="193" y="168.1">Header 4X2</text>
<text x="221" y="168.1">Header 4X2</text>
<text x="16.2" y="177">One-wire</text>
<text x="82.3" y="174.5">MicroUSB</text>
<text x="98.6" y="176.3">Y1</text>
<text x="114.1" y="177">CH340G</text>
<text x="86.1" y="182.2">C401</text>
<text x="86.1" y="184.7">22pF</text>
<text x="96.3" y="183.4">12MHZ</text>
<text x="108.8" y="185.7">22pF</text>
<text x="109.1" y="182.2">C402</text>
<text x="237.5" y="183.4">*</text>
<text x="237.5" y="186">*</text>
<text x="237.5" y="188.5">*</text>
<text x="237.5" y="191.1">*</text>
<text x="180.3" y="196.1">E:\develop\RaspberryPi3B\PCB\StudyHat\StudyHat.SchDoc</text>
<text x="237.5" y="193.6">*</text>
</g>
</svg>
